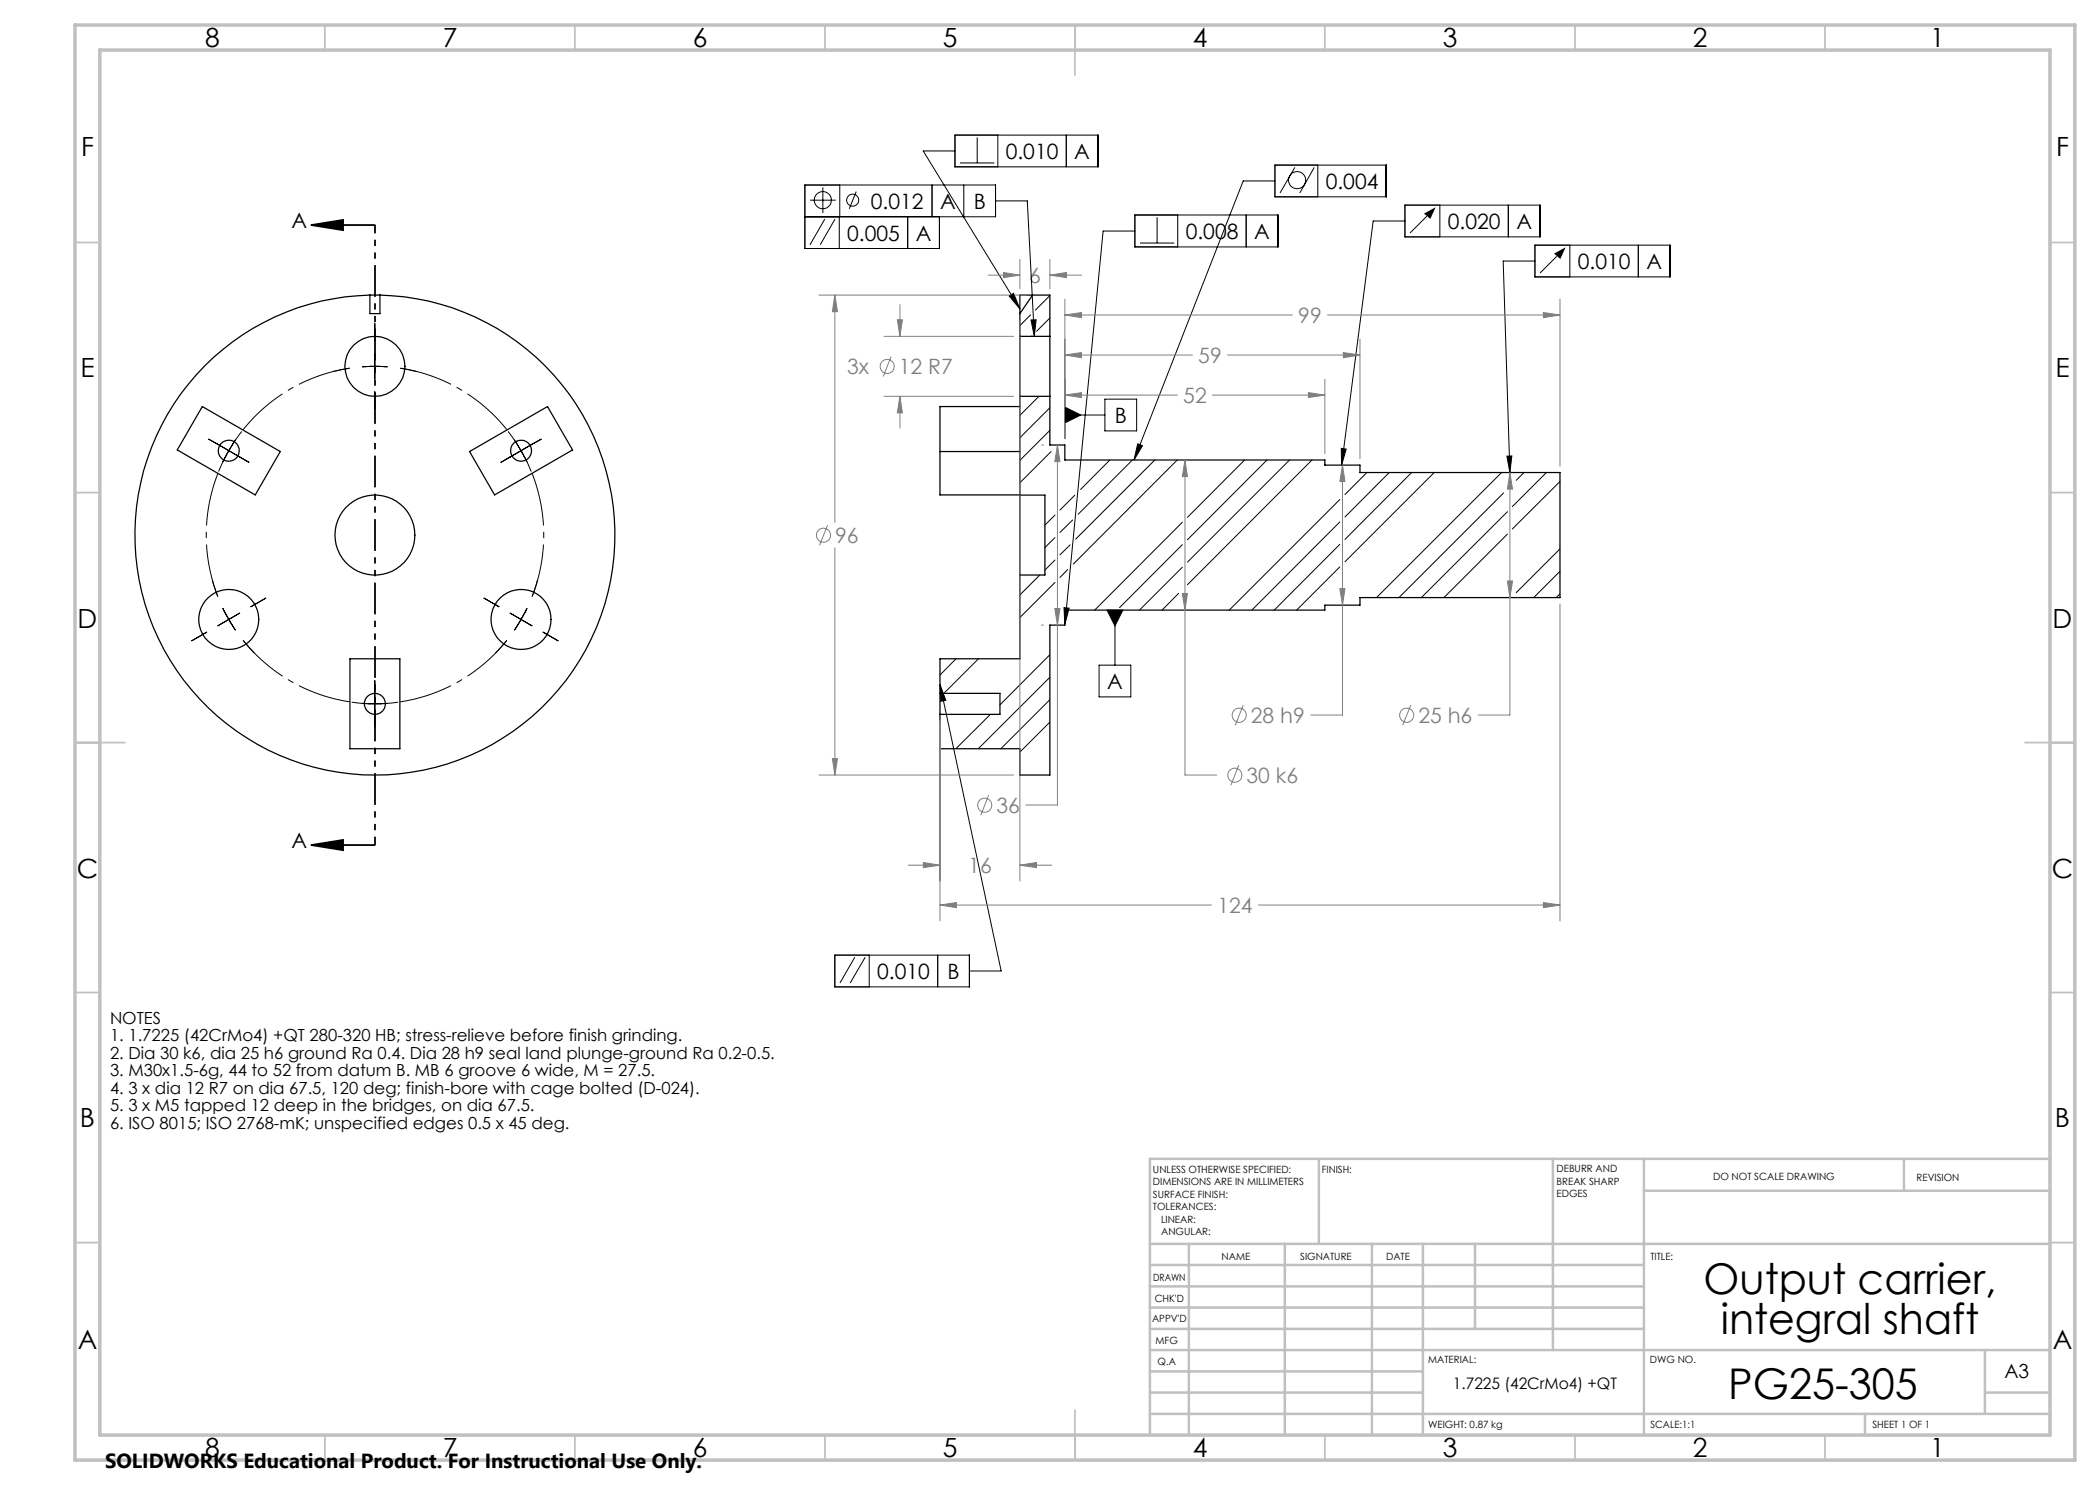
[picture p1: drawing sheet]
<svg xmlns="http://www.w3.org/2000/svg" width="420mm" height="297mm" viewBox="0 0 420 297" stroke-linecap="round" stroke-linejoin="round" font-family="sans-serif">
<g fill="none" stroke="#000" stroke-width=".25">
<path d="M74 59a48 48 0 0 0-41.2 70.9 48 48 0 0 0 81.9 4.2 48 48 0 0 0-33.8-74.7l-4.9-.4M74 59h2M74 59v3.7h2v-3.7M206.5 59l-2.5 3.7M204 67.3v12M204 79.3v35.7M204 67.3v-8.3h6v8.3M204 79.3h6M204 67.3h6M210 67.3v12M210 79.3v9.7h3v3h52v1h7v1.5h40v25h-40v1.5h-7v1h-52v3h-3v30h-6v-5.2h-16v-6.9M40.5 81.3l15.6 9-5.1 8.7-15.5-9z"/>
<path d="M93.9 90.3l15.6-9 5 8.7-15.6 9zM188 90.3h16M204 81.3h-16v17.7h21v16h-5M204 115v16.8h-16v6.9M70 131.8h10v18h-10zM188 138.7v4.2M188 138.7h12v4.2h-12"/>
<circle cx="75" cy="73.3" r="6"/>
<circle cx="45.7" cy="90.2" r="2.09"/>
<circle cx="104.2" cy="90.1" r="2.1"/>
<circle cx="75" cy="107" r="8"/>
<circle cx="45.8" cy="123.9" r="6"/>
<circle cx="104.2" cy="123.9" r="6"/>
<circle cx="75" cy="140.8" r="2.09"/>
</g>
<g fill="none" stroke="#000" stroke-width=".2">
<path d="M164.6 37.5v5.1M168 37v6.4M171.2 38.3l-1.3 3.5M186.4 37v6.4M191 27h28.6v6.4h-28.6zM191 30.2h-6.4l19.4 31.6M192 32.6h6.9M192.8 37v6.4M195.4 27.5v5.1M199.6 27v6.4M213.3 27v6.4M255 33h22.2v6.4h-22.2z"/>
<path d="M255 36.2h-6.4l-21.8 55.8M259 33.5l-3 5.1M262.9 33.5l-2.9 5.1M263.6 33v6.4M161 43.4h38.1v-6.4h-38.1v12.7h26.9v-6.3M162 40h5.1M165 43.8l-3 5.2M167 43.8l-3 5.2M167.9 43.4v6.3M181.5 43.4v6.3M199.1 40.2h6.4l1.4 27.1M201.8 59.2l.9-.5 1.3 3.1z"/>
<path d="M210 59.1l-2.9 2.9M227 43h28.6v6.4h-28.6zM227 46.2h-6.4l-7.6 78.7M228 48.6h6.8M231.4 43.5v5.1M235.5 43v6.4M249.2 43v6.4M281 41h27v6.4h-27zM281 44.2h-6.4l-6.3 48.8M285.4 43.2l-3.4 3.4M288 41v6.4M301.7 41v6.4"/>
<path d="M307 49h27v6.4h-27zM307 52.2h-6.4l1.4 42.3M311.4 51.3l-3.4 3.3M314 49v6.4M327.7 49v6.4M69.9 73.7l-3.4 .6M72.5 73.4l1.5-.1 3.5 .1M75 64.7v3.5M75 70.7v5.1M75 78.3v3.5M80 73.7l3.4 .6M206.1 63l-2.1 2.1"/>
<path d="M206.2 64h1l-.3 3.3zM206.4 67.2l-.1 .1M207.8 79.3l-3.8 3.8M210 63.6l-2.7 2.6M213 78.2v9.5M221 79.8h6.3v6.4h-6.3zM41.7 87.8l8.1 4.7M48.3 86.3l-2.5 3.8-2.1 4.2M101.6 86.3l2.6 3.8 2.1 4.2M108.2 87.8l-8 4.7M210 81.6l-6 6M210 86.1l-6 6"/>
<path d="M210.2 90.3l-6.2 6.3M213 81.4l3.1 1.6-3.1 1.6zM213 83h8M215 99l-3 3M222 92l-5.9 5.9M226.5 92l-10.9 10.9M227.5 88.8l1 .3-1.7 2.9zM231 92l-15.9 15.8M235.4 92l-20.7 20.8M248.9 92l-11.4 11.5M253.4 92l-15.9 15.9M257.9 92l-20.4 20.4"/>
<path d="M262.4 92l-24.9 24.9M268 99.9l-22.1 22.1M268.3 89.7l.9 .1-.9 3.2zM273.4 94.5l-4.4 4.4M277.8 94.5l-8.8 8.9M282.3 94.5l-13.3 13.4M286.8 94.5l-17.8 17.9M300.3 94.5l-25 25M300.7 98.6l-20.9 20.9M301.4 91.2h1l-.4 3.3zM304.8 94.5l-1.6 1.6M309.3 94.5l-6.8 6.8"/>
<path d="M312 96.3l-9.5 9.5M42.5 116l1.1 3.3M53.2 119.6l-3 1.8M96.8 119.6l3 1.8M107.5 116l-1.1 3.3M208 115l-4 4M211 112l-2 2M211 103l-2 2M211 107.5l-2 2M211 116.5l-7 7M213.5 113.9l-1.5 1.6M214 109l-2 2"/>
<path d="M214.5 104l-2.5 2.5M235.7 118.7l-3.3 3.3M236.5 104.5l-17.6 17.5M236.5 108.9l-12.6 12.6M236.5 113.4l-8.6 8.6M268 104.4l-17.6 17.6M268 108.9l-13.2 13.1M268 113.4l-8.7 8.6M301.5 102.3l-17.2 17.2M301.5 106.8l-12.7 12.7M312 109.8l-8.8 8.7M312 114.3l-5.3 5.2"/>
<path d="M312 118.8l-.8 .7M41.3 126.4l-3 1.8M44.6 121.6l2.5 4.4M47.9 122.6l-4.3 2.6M48.6 128.1l2.3 2.6M75 136.1v9.3M101.4 128.1l-2.3 2.6M102 122.6l4.4 2.6M105.4 121.6l-2.5 4.4M108.6 126.4l3 1.8M188 136.9l1.2 3.1-1 .3zM188 136.9l12.2 57.3h-6.3"/>
<path d="M191.2 131.8l-3.2 3.2M195.7 131.8l-6.9 6.8M210 130.9l-10 10.1M210 135.5l-14.3 14.3M210 139.9l-9.8 9.9M212.8 121.5l1 .1-.8 3.3zM219.8 133h6.4v6.4h-6.4zM221.4 122h3.2l-1.6 3.2zM223 122v11M70.3 140.4l3.4 .4h2.5l3.4-.4M198.1 142.9l-6.9 6.8M210 144.4l-6 6"/>
<path d="M167 191h26.9v6.4h-26.9zM171 191.4l-3 5.2M173 191.4l-3 5.2M173.8 191v6.4M187.5 191v6.4"/>
<circle cx="259.4" cy="36.1" r="1.71"/>
<circle cx="164.6" cy="40" r="1.71"/>
<circle cx="170.5" cy="40" r="1.2"/>
</g>
<g fill="none" stroke="#808080" stroke-width=".2">
<path d="M163.8 59h41.4M167 59l.5 3.3h-1zM167 59v45.5M197.6 55h6.4M200.7 54.5l3.3 .5-3.3 .5zM204 51.9v5.8M210 55l3.3-.5v1zM210 51.9v5.8M210 55h6.3M213 59.8v27.9M312 59.8v33.4M176.8 79.3h25.9"/>
<path d="M176.8 67.3h25.9M178.2 71.3l-1.6 4M179.5 64h1l-.5 3.3zM180 79.3l.5 3.3h-1zM180 60.9v6.4M180 79.3v6.3M204 64v112.2M213 79l3.3-.5v1zM213 71l3.3-.5v1zM213 63l3.3-.5v1zM213 79h22.5M213 71h25.5"/>
<path d="M213 63h45.5M242.5 79h22.5M245.5 71h26.5M261.7 78.5l3.3 .5-3.3 .5zM265 75.8v14.9M265.5 63h46.5M268.7 70.5l3.3 .5-3.3 .5zM272 67.8v24M308.7 62.5l3.3 .5-3.3 .5zM208.3 89h.4M211.5 89l.5 3.3h-1zM211.5 89v72h-6.4"/>
<path d="M237 92l.5 3.3h-1zM237 92v63h6.3M268.5 93l.5 3.3h-1zM268.5 93v50h-6.4M302 94.5l.5 3.3h-1zM302 94.5v48.5h-6.4M165.5 105l-1.6 4.1M167 109.6v45.4M236.5 118.7h1l-.5 3.3zM268 117.7h1l-.5 3.3zM301.5 116.2h1l-.5 3.3zM208.3 125h.4"/>
<path d="M211 121.7h1l-.5 3.3zM312 120.8v63.4M163.8 155h38.9M166.5 151.7h1l-.5 3.3zM188 144.1v40.1M197.7 159l-1.6 4.1M247.8 153l-1.6 4.1M248.6 141l-1.5 4.1M282.2 141l-1.7 4.1M181.6 173h6.4M184.7 172.5l3.3 .5-3.3 .5zM204 173l3.3-.5v1z"/>
<path d="M204 173h6.3M188 181l3.3-.5v1zM188 181h54.3M251.7 181h60.3M308.7 180.5l3.3 .5-3.3 .5z"/>
<circle cx="177.4" cy="73.3" r="1.42"/>
<circle cx="164.7" cy="107" r="1.41"/>
<circle cx="247" cy="155.1" r="1.41"/>
<circle cx="247.8" cy="143" r="1.41"/>
<circle cx="281.3" cy="143" r="1.42"/>
<circle cx="197" cy="161" r="1.41"/>
</g>
<g fill="#000">
<path d="M284.8 42.7l2.3-1.3-1 2.4zM310.8 50.7l2.3-1.2-1 2.3z"/>
<path d="M62.3 45l6.3-1v2zM62.3 169l6.3-1v2z"/>
<path d="M301.4 91.2h1l-.4 3.3zM268.3 89.7l.9 .1-.9 3.2zM227.5 88.8l1 .3-1.7 2.9zM212.8 121.5l1 .1-.8 3.3zM206.2 64h1l-.3 3.3zM201.8 59.2l.9-.5 1.3 3.1zM188 136.9l1.2 3.1-1 .3zM213 81.4l3.1 1.6-3.1 1.6zM221.4 122l1.6 3.2 1.6-3.2z"/>
</g>
<path d="M69.9 73.6a33.8 33.8 0 0 0-21.3 12.3M43.6 94.7a33.8 33.8 0 0 0 0 24.6M101.4 85.9a33.8 33.8 0 0 0-21.3-12.3M106.4 119.3a33.7 33.7 0 0 0 0-24.6M48.6 128.1a33.7 33.7 0 0 0 21.3 12.3M80.1 140.4a33.7 33.7 0 0 0 21.3-12.3" fill="none" stroke="#000" stroke-width=".2" stroke-dasharray="15.2 1.3 1.3 1.3" stroke-dashoffset="4.6" stroke-linecap="butt"/>
<path d="M62.3 45l6.3-1v2zM62.3 45h12.7M62.3 169l6.3-1v2zM62.3 169h12.7" fill="none" stroke="#000" stroke-width=".35"/>
<path d="M75 45v124" fill="none" stroke="#000" stroke-width=".35" stroke-dasharray="6.3 1.3 1.3 1.3 1.3 1.3" stroke-dashoffset="4.7" stroke-linecap="butt"/>
<g fill="none" stroke="#c0c0c0" stroke-width=".35">
<path d="M65 5v5M115 5v5M165 5v5M215 5v10M265 5v5M315 5v5M365 5v5M15 48.5h5M410 48.5h5M15 98.5h5M410 98.5h5M15 148.5h10"/>
<path d="M405 148.5h10M15 198.5h5M410 198.5h5M15 248.5h5M410 248.5h5M65 287v5M115 287v5M165 287v5M215 282v10M265 287v5M315 287v5M365 287v5"/>
</g>
<g fill="none" stroke="#c0c0c0" stroke-width=".5">
<path d="M263.8 231.8v17M310.6 231.8v38.2M328.8 231.8v55.2M328.8 238.2h81.2M380.8 231.8v6.4M410 231.8h-180v55.2M230 248.8h180M230 257.3h98.8M230 253h98.8M237.8 248.8v38.2M257 248.8v38.2M274.4 248.8v38.2"/>
<path d="M284.6 248.8v38.2M295 248.8v17M230 265.8h98.8M230 261.5h98.8M230 278.5h54.6M230 274.3h54.6M230 270h180M397 278.5h13M397 270v12.8M230 282.8h180M373 282.8v4.2"/>
</g>
<path d="M15 5h400v287h-400zM20 10h390v277h-390z" fill="none" stroke="#c0c0c0" stroke-width=".7"/>
<path d="M302 94.5l.5 3.3h-1zM301.5 116.2h1l-.5 3.3zM268.5 93l.5 3.3h-1zM268 117.7h1l-.5 3.3zM237 92l.5 3.3h-1zM236.5 118.7h1l-.5 3.3zM211.5 89l.5 3.3h-1zM211 121.7h1l-.5 3.3zM180 79.3l.5 3.3h-1zM179.5 64h1l-.5 3.3zM188 181l3.3-.5v1zM308.7 180.5l3.3 .5-3.3 .5zM213 79l3.3-.5v1zM261.7 78.5l3.3 .5-3.3 .5zM213 71l3.3-.5v1zM268.7 70.5l3.3 .5-3.3 .5zM213 63l3.3-.5v1zM308.7 62.5l3.3 .5-3.3 .5zM210 55l3.3-.5v1zM200.7 54.5l3.3 .5-3.3 .5zM204 173l3.3-.5v1zM184.7 172.5l3.3 .5-3.3 .5zM167 59l.5 3.3h-1zM166.5 151.7h1l-.5 3.3z" fill="#808080"/>
<g font-size="8.5">
<text x="340.7" y="258.8">Output carrier,</text>
<text x="344.2" y="266.9">integral shaft</text>
<text x="345.7" y="279.7">PG25-305</text>
</g>
<g font-size="5.3">
<text x="41" y="9.5">8</text>
<text x="88.5" y="9.5">7</text>
<text x="138.5" y="9.5">6</text>
<text x="188.5" y="9.5">5</text>
<text x="238.5" y="9.5">4</text>
<text x="288.5" y="9.5">3</text>
<text x="338.5" y="9.5">2</text>
<text x="386" y="9.5">1</text>
<text x="16.2" y="31.3">F</text>
<text x="411.2" y="31.3">F</text>
<text x="16.1" y="75.5">E</text>
<text x="411.1" y="75.5">E</text>
<text x="15.5" y="125.5">D</text>
<text x="410.5" y="125.5">D</text>
<text x="15.4" y="175.5">C</text>
<text x="410.4" y="175.5">C</text>
<text x="16" y="225.5">B</text>
<text x="411" y="225.5">B</text>
<text x="15.5" y="269.8">A</text>
<text x="410.5" y="269.8">A</text>
<text x="41" y="291.5">8</text>
<text x="88.5" y="291.5">7</text>
<text x="138.5" y="291.5">6</text>
<text x="188.5" y="291.5">5</text>
<text x="238.5" y="291.5">4</text>
<text x="288.5" y="291.5">3</text>
<text x="338.5" y="291.5">2</text>
<text x="386" y="291.5">1</text>
</g>
<g font-size="4.2">
<text x="201.1" y="31.8">0.010</text>
<text x="214.9" y="31.8">A</text>
<text x="174.2" y="41.8">0.012</text>
<text x="188" y="41.8">A</text>
<text x="194.7" y="41.8">B</text>
<text x="265.1" y="37.8">0.004</text>
<text x="58.3" y="45.7">A</text>
<text x="237.1" y="47.8">0.008</text>
<text x="250.9" y="47.8">A</text>
<text x="289.5" y="45.8">0.020</text>
<text x="303.3" y="45.8">A</text>
<text x="169.4" y="48.1">0.005</text>
<text x="183.2" y="48.1">A</text>
<text x="315.5" y="53.8">0.010</text>
<text x="329.3" y="53.8">A</text>
<text x="223" y="84.6">B</text>
<text x="221.4" y="137.8">A</text>
<text x="58.3" y="169.7">A</text>
<text x="175.4" y="195.8">0.010</text>
<text x="189.5" y="195.8">B</text>
</g>
<g font-size="4.2" fill="#808080">
<text x="205.8" y="56.6">6</text>
<text x="259.7" y="64.6">99</text>
<text x="169.4" y="74.8">3x</text>
<text x="179.8" y="74.8">12 R7</text>
<text x="239.7" y="72.6">59</text>
<text x="236.7" y="80.6">52</text>
<text x="167" y="108.6">96</text>
<text x="250.2" y="144.6">28 h9</text>
<text x="283.7" y="144.6">25 h6</text>
<text x="249.3" y="156.6">30 k6</text>
<text x="199.3" y="162.6">36</text>
<text x="193.7" y="174.6">16</text>
<text x="243.5" y="182.6">124</text>
</g>
<text font-size="4.1" x="21" y="293.7">SOLIDWORKS Educational Product. For Instructional Use Only.</text>
<text font-size="3.9" x="400.9" y="275.5">A3</text>
<g font-size="3.3">
<text x="22" y="204.8">NOTES</text>
<text x="22" y="208.3">1. 1.7225 (42CrMo4) +QT 280-320 HB; stress-relieve before finish grinding.</text>
<text x="22" y="211.8">2. Dia 30 k6, dia 25 h6 ground Ra 0.4. Dia 28 h9 seal land plunge-ground Ra 0.2-0.5.</text>
<text x="22" y="215.3">3. M30x1.5-6g, 44 to 52 from datum B. MB 6 groove 6 wide, M = 27.5.</text>
<text x="22" y="218.8">4. 3 x dia 12 R7 on dia 67.5, 120 deg; finish-bore with cage bolted (D-024).</text>
<text x="22" y="222.3">5. 3 x M5 tapped 12 deep in the bridges, on dia 67.5.</text>
<text x="22" y="225.8">6. ISO 8015; ISO 2768-mK; unspecified edges 0.5 x 45 deg.</text>
</g>
<text font-size="3.2" x="290.6" y="277.9">1.7225 (42CrMo4) +QT</text>
<g font-size="2">
<text x="230.6" y="234.6">UNLESS OTHERWISE SPECIFIED:</text>
<text x="230.6" y="237.1">DIMENSIONS ARE IN MILLIMETERS</text>
<text x="230.6" y="239.6">SURFACE FINISH:</text>
<text x="264.4" y="234.6">FINISH:</text>
<text x="311.3" y="234.5">DEBURR AND</text>
<text x="311.3" y="237">BREAK SHARP</text>
<text x="311.3" y="239.5">EDGES</text>
<text x="342.6" y="236">DO NOT SCALE DRAWING</text>
<text x="383.3" y="236.2">REVISION</text>
<text x="230.6" y="242.1">TOLERANCES:</text>
<text x="232.2" y="244.6">LINEAR:</text>
<text x="232.2" y="247.1">ANGULAR:</text>
<text x="244.3" y="252">NAME</text>
<text x="260" y="251.9">SIGNATURE</text>
<text x="277.2" y="251.9">DATE</text>
<text x="330.1" y="251.9">TITLE:</text>
<text x="230.6" y="256.1">DRAWN</text>
<text x="230.9" y="260.3">CHK'D</text>
<text x="230.4" y="264.4">APPV'D</text>
<text x="231.1" y="268.8">MFG</text>
<text x="231.5" y="273">Q.A</text>
<text x="285.6" y="272.5">MATERIAL:</text>
<text x="330" y="272.5">DWG NO.</text>
<text x="285.6" y="285.5">WEIGHT: 0.87 kg</text>
<text x="330.1" y="285.6">SCALE:1:1</text>
<text x="374.5" y="285.6">SHEET 1 OF 1</text>
</g>
</svg>
